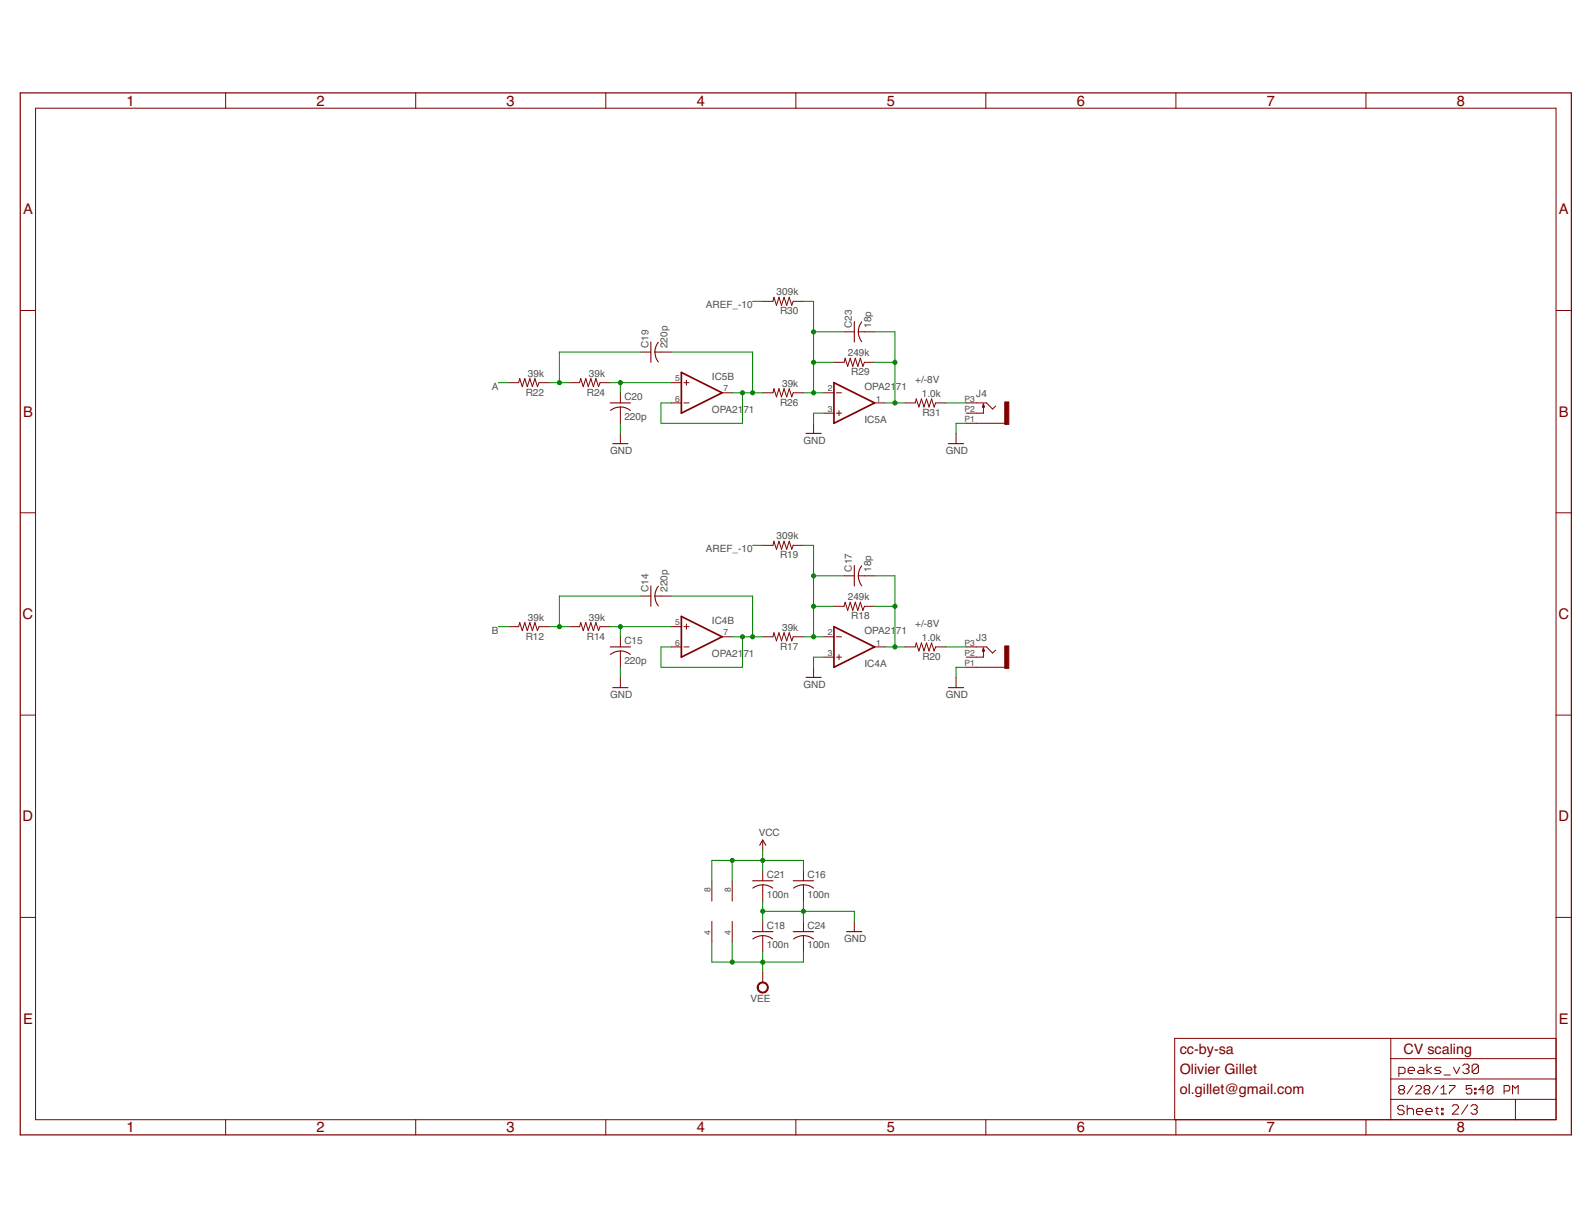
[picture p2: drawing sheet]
<svg xmlns="http://www.w3.org/2000/svg" width="279mm" height="216mm" viewBox="0 0 279 216" stroke-linecap="round" stroke-linejoin="round" font-family="sans-serif">
<path d="M119.7 65.4l7.1 3.6-7.1 3.6zM146.5 67.2l7.1 3.6-7.1 3.6zM119.7 108.3l7.1 3.6-7.1 3.5zM146.5 110.1l7.1 3.5-7.1 3.6z" fill="none" stroke="#800000" stroke-width=".3"/>
<g fill="none" stroke="#800000" stroke-width=".18">
<path d="M6.2 19h267.1v177.7h-267.1zM39.6 16.3v2.7M73 16.3v2.7M106.4 16.3v2.7M139.8 16.3v2.7M173.1 16.3v2.7M206.5 16.3v2.7M239.9 16.3v2.7M3.6 54.5h2.6M133.9 52.9h1.8l.2-.7 .5 1.4 .4-1.4 .4 1.4 .5-1.4 .5 1.4 .4-1.4 .4 1.4 .3-.7h1.8M148.2 58.3h1.8M150.7 58.3h2.9"/>
<path d="M273.3 54.5h2.6M89.3 67.2h1.8l.2-.7 .4 1.4 .5-1.4 .4 1.4 .4-1.4 .5 1.4 .4-1.4 .5 1.4 .3-.7h1.7M100 67.2h1.8l.2-.7 .4 1.4 .5-1.4 .4 1.4 .5-1.4 .4 1.4 .4-1.4 .5 1.4 .3-.7h1.8M108.9 69v1.8M108.9 71.5v2.9M108.9 76.1v1.8M112.5 61.8h1.8M115 61.8h2.9M117.9 70.8h1.8M117.9 67.2h1.8M120.1 70.8h.9M120.1 67.2h.9"/>
<path d="M120.5 66.8v.9M126.8 69h1.8M133.9 69h1.8l.2-.7 .5 1.4 .4-1.4 .4 1.4 .5-1.4 .5 1.4 .4-1.4 .4 1.4 .3-.7h1.8M142.9 74.4v1.7M144.7 72.6h1.8M144.7 69h1.8M146.5 63.6h1.7l.2-.7 .5 1.5 .4-1.5 .5 1.5 .4-1.5 .4 1.5 .5-1.5 .4 1.5 .3-.8h1.8M146.9 72.6h.9M146.9 69h.9M147.3 72.1v.9M153.6 70.8h1.8M159 70.8h1.7l.2-.7 .5 1.4 .4-1.4 .5 1.4 .4-1.4 .5 1.4 .4-1.4 .4 1.4 .3-.7h1.8"/>
<path d="M167.9 76.1v1.8M169.7 70.8h3.5l1.1 1.1 .6-.6M169.7 74.4h6.8M172.7 71v1.6h-3M3.6 90.1h2.6M133.9 95.8h1.8l.2-.7 .5 1.4 .4-1.4 .4 1.4 .5-1.4 .5 1.4 .4-1.4 .4 1.4 .3-.7h1.8M273.3 90.1h2.6M89.3 110.1h1.8l.2-.7 .4 1.4 .5-1.4 .4 1.4 .4-1.4 .5 1.4 .4-1.4 .5 1.4 .3-.7h1.7M100 110.1h1.8l.2-.7 .4 1.4 .5-1.4 .4 1.4 .5-1.4 .4 1.4 .4-1.4 .5 1.4 .3-.7h1.8M108.9 111.9v1.7M108.9 114.4v2.8M108.9 119v1.8"/>
<path d="M112.5 104.7h1.8M115 104.7h2.9M117.9 113.6h1.8M117.9 110.1h1.8M120.1 113.6h.9M120.1 110.1h.9M120.5 109.6v.9M126.8 111.9h1.8M133.9 111.9h1.8l.2-.8 .5 1.5 .4-1.5 .4 1.5 .5-1.5 .5 1.5 .4-1.5 .4 1.5 .3-.7h1.8M142.9 117.2v1.8M144.7 115.4h1.8M144.7 111.9h1.8"/>
<path d="M146.5 106.5h1.7l.2-.7 .5 1.4 .4-1.4 .5 1.4 .4-1.4 .4 1.4 .5-1.4 .4 1.4 .3-.7h1.8M146.9 115.4h.9M146.9 111.9h.9M147.3 115v.9M148.2 101.2h1.8M150.7 101.2h2.9M153.6 113.6h1.8M159 113.6h1.7l.2-.7 .5 1.5 .4-1.5 .5 1.5 .4-1.5 .5 1.5 .4-1.5 .4 1.5 .3-.8h1.8M167.9 119v1.8M169.7 113.6h3.5l1.1 1.1 .6-.5M169.7 117.2h6.8M172.7 113.8v1.6h-3"/>
<path d="M3.6 125.6h2.6M273.3 125.6h2.6M125 154.7v3.6M128.6 154.7v3.6M133.9 147.6v1.8M133.9 152.9v1.8M133.9 155.4v2.9M141.1 152.9v1.8M141.1 155.4v2.9M3.6 161.2h2.6M125 161.9v3.5M128.6 161.9v3.5"/>
<path d="M133.9 161.9v1.8M133.9 164.4v2.8M133.9 170.8v1.8M141.1 161.9v1.8M141.1 164.4v2.8M150 161.9v1.8M273.3 161.2h2.6M39.6 196.7v2.7M73 196.7v2.7M106.4 196.7v2.7M139.8 196.7v2.7M173.1 196.7v2.7"/>
<path d="M206.5 196.7v2.7M239.9 196.7v2.7M244.2 193.1h29.1M244.2 182.4v14.3M244.2 189.5h29.1M244.2 186h29.1M245.7 188.6h.8l.2-.3v-.5l-.2-.3h-.8v1.6M245.9 191.4l-.3-.2v-.3l.3-.2h.5l.2 .2v.3l-.2 .2M245.9 191.4l-.3 .3v.2l.3 .3h.5l.2-.3v-.2l-.2-.3M245.9 191.4h.5M246.6 194.5l-.3-.3h-.6l-.2 .3v.2l.2 .3h.6l.3 .3v.2l-.3 .3h-.6l-.2-.3M247.1 195l.3-.3h.5l.3 .3v.8"/>
<path d="M247.1 194.2v1.6M247.3 188h1.1v-.2l-.3-.3h-.5l-.3 .3v.5l.3 .3h.5M248.1 190.7l-1 1.5M248.6 190.9l.3-.2h.4l.3 .2v.3l-1 1h1M248.8 195.3h1.1v-.3l-.3-.3h-.6l-.2 .3v.5l.2 .3h.6M249.2 187.5h.6l.2 .3v.8h-.8l-.3-.3 .3-.3h.8M250.3 191.4l-.2-.2v-.3l.2-.2h.5l.3 .2v.3l-.3 .2M250.3 191.4l-.2 .3v.2l.2 .3h.5l.3-.3v-.2l-.3-.3M250.3 191.4h.5M250.4 195.3h1.1v-.3l-.3-.3h-.5l-.3 .3v.5l.3 .3h.5M250.6 186.9v1.7M251.4 187.5l-.8 .5 .8 .6"/>
<path d="M252.1 194.7h.5M252.3 194.5v1l.3 .3M252.6 190.7l-1 1.5M253 187.5h-.8l-.3 .3 .3 .2h.6l.2 .3-.2 .3h-.9M253 192.2h1M253 191.2l.5-.5v1.5M253.2 194.7h.2v.3h-.2zM253.2 195.5h.2v.3h-.2zM253.6 188.8h1.1M254.5 190.7h1v.2l-1 1v.3M255 194.4l.3-.3h.5l.3 .3v.2l-1.1 1.1h1.1M255.2 187.5l.6 1.1 .5-1.1"/>
<path d="M256.9 187.2l.3-.3h.5l.3 .3v.3l-.3 .3M257.4 187.8h.3M257.7 187.8l.3 .2v.3l-.3 .3h-.5l-.3-.3M257.8 194.1l-1.1 1.6M258.3 194.4l.3-.3h.5l.3 .3v.2l-.3 .3M258.5 190.7h-1v.7l.5-.2h.2l.3 .2v.5l-.3 .3h-.5l-.2-.3M258.9 194.9h.2M259 191.9h.2v.3h-.2zM259 191.2h.2v.2h-.2zM259.1 194.9l.3 .3v.3l-.3 .2h-.5l-.3-.2M259.6 187.2v1.1l-.2 .3h-.6l-.3-.3M259.6 187.2l-.2-.3h-.6l-.3 .3v1.1"/>
<path d="M259.6 187.2l-1.1 1.1M260.7 191.4h-1l.7-.7v1.5M262.2 190.9l-.3-.2h-.5l-.2 .2v1M262.2 190.9v1l-.3 .3h-.5l-.2-.3M262.2 190.9l-1 1M264.1 191.7h.8l.2-.3v-.5l-.2-.2h-.8v1.5M265.6 192.2v-1.5l.5 .5 .5-.5v1.5M266.1 193.1v3.6M273.3 182.4h-67v14.3"/>
</g>
<g fill="none" stroke="#800000" stroke-width=".19">
<path d="M150 56.5v3.6M151.3 56.5a2.87 2.87 0 0 0 0 3.5M107.2 70.8h3.5M107.2 72.1a2.87 2.87 0 0 1 3.5 0M107.6 77.9h2.7M114.3 60.1v3.5M115 61.8a2.7 2.7 0 0 0 .6 1.8M115.6 60.1a3 3 0 0 0-.6 1.7M141.5 76.1h2.7M166.5 77.9h2.7M172.7 71l.2 .5h-.4zM150 99.4v3.5"/>
<path d="M151.3 99.4a2.87 2.87 0 0 0 0 3.5M107.2 113.6h3.5M108.9 114.3a3 3 0 0 1 1.8 .7M108.9 114.4a2.81 2.81 0 0 0-1.7 .6M114.3 102.9v3.6M115 104.7a2.7 2.7 0 0 0 .6 1.7M115.6 103a3 3 0 0 0-.6 1.7M141.5 119h2.7M172.7 113.8l.2 .6h-.4zM107.6 120.8h2.7M166.5 120.8h2.7M132.2 154.7h3.5"/>
<path d="M133.4 148.5l.5-.9 .6 .9M133.9 155.4a2.81 2.81 0 0 1 1.8 .6M133.9 155.4a2.97 2.97 0 0 0-1.7 .6M139.3 154.7h3.6M141.1 155.4a2.81 2.81 0 0 1 1.8 .6M141.1 155.4a2.97 2.97 0 0 0-1.7 .6M132.2 163.7h3.5M132.2 165a2.87 2.87 0 0 1 3.5 0M139.3 163.7h3.6M139.4 165a2.87 2.87 0 0 1 3.5 0M148.7 163.7h2.7"/>
</g>
<path d="M3.6 16.3h272.3v183.1h-272.3z" fill="none" stroke="#800000" stroke-width=".21"/>
<path d="M133.3 172.7a.98 .98 0 0 1 1.5 .3 .98 .98 0 0 1-.6 1.4 .98 .98 0 0 1-1.2-.9h.1a.81 .81 0 0 1 1.2-.8 .81 .81 0 0 1 .2 1.3 .81 .81 0 0 1-1.3-.3l-.1-.2h-.1v-.3z" fill-rule="evenodd" fill="#800000" stroke="#800000" stroke-width=".18"/>
<g fill="#800000" stroke="#800000" stroke-width=".18">
<path d="M176.4 70.6h.8v3.9h-.8z"/>
<path d="M176.4 113.5h.8v3.9h-.8z"/>
</g>
<g fill="none" stroke="#008000" stroke-width=".18">
<path d="M132.2 52.9h1.7M141.1 52.9h1.8v16.1M142.9 58.3h5.3M153.6 58.3h3.6v12.5M87.5 67.2h1.8M96.4 67.2h3.6M107.2 67.2h10.7M108.9 67.2v1.8M108.9 74.4v1.7M112.5 61.8h-14.3v5.4M117.9 61.8h14.3v7.2M128.6 69h5.3"/>
<path d="M130.4 69v5.4h-14.3v-3.6h1.8M141.1 69h3.6M142.9 63.6h3.6M144.7 72.6h-1.8v1.8M153.6 63.6h3.6M155.4 70.8h3.6M166.1 70.8h3.6M169.7 74.4h-1.8v1.7M132.2 95.8h1.7M141.1 95.8h1.8v16.1M87.5 110.1h1.8M96.4 110.1h3.6"/>
<path d="M107.2 110.1h10.7M108.9 110.1v1.8M108.9 117.2v1.8M112.5 104.7h-14.3v5.4M117.9 104.7h14.3v7.2M128.6 111.9h5.3M130.4 111.9v5.3h-14.3v-3.6h1.8M141.1 111.9h3.6M142.9 106.5h3.6M142.9 101.2h5.3M144.7 115.4h-1.8v1.8M153.6 106.5h3.6"/>
<path d="M153.6 101.2h3.6v12.4M155.4 113.6h3.6M166.1 113.6h3.6M169.7 117.2h-1.8v1.8M128.6 151.2v3.5M133.9 149.4v3.5M133.9 158.3v3.6M141.1 152.9v-1.7h-16.1v3.5M141.1 158.3v3.6M125 165.4v3.6h16.1v-1.8M128.6 165.4v3.6M133.9 167.2v3.6"/>
<path d="M133.9 160.1h16.1v1.8"/>
</g>
<g fill="#008000" stroke="#008000" stroke-width=".18">
<circle cx="141.1" cy="160.1" r=".36"/>
<circle cx="133.9" cy="160.1" r=".36"/>
<circle cx="130.4" cy="111.9" r=".36"/>
<circle cx="132.2" cy="111.9" r=".36"/>
<circle cx="108.9" cy="110.1" r=".36"/>
<circle cx="98.2" cy="110.1" r=".36"/>
<circle cx="157.2" cy="113.6" r=".36"/>
<circle cx="157.2" cy="106.5" r=".36"/>
<circle cx="142.9" cy="111.9" r=".36"/>
<circle cx="142.9" cy="106.5" r=".36"/>
<circle cx="142.9" cy="101.2" r=".36"/>
<circle cx="130.4" cy="69" r=".36"/>
<circle cx="132.2" cy="69" r=".36"/>
<circle cx="108.9" cy="67.2" r=".36"/>
<circle cx="98.2" cy="67.2" r=".36"/>
<circle cx="157.2" cy="70.8" r=".36"/>
<circle cx="157.2" cy="63.6" r=".36"/>
<circle cx="142.9" cy="69" r=".36"/>
<circle cx="142.9" cy="63.6" r=".36"/>
<circle cx="142.9" cy="58.3" r=".36"/>
<circle cx="133.9" cy="151.2" r=".36"/>
<circle cx="128.6" cy="151.2" r=".36"/>
<circle cx="133.9" cy="169" r=".36"/>
<circle cx="128.6" cy="169" r=".36"/>
</g>
<g font-size="2.6" fill="#800000">
<text x="22.2" y="18.6">1</text>
<text x="55.6" y="18.6">2</text>
<text x="89" y="18.6">3</text>
<text x="122.3" y="18.6">4</text>
<text x="155.7" y="18.6">5</text>
<text x="189.1" y="18.6">6</text>
<text x="222.5" y="18.6">7</text>
<text x="255.9" y="18.6">8</text>
<text x="4.1" y="37.7">A</text>
<text x="273.8" y="37.7">A</text>
<text x="4.1" y="73.2">B</text>
<text x="273.8" y="73.2">B</text>
<text x="4" y="108.8">C</text>
<text x="273.7" y="108.8">C</text>
<text x="4" y="144.3">D</text>
<text x="273.7" y="144.3">D</text>
<text x="4.1" y="179.8">E</text>
<text x="273.8" y="179.8">E</text>
<text x="22.2" y="198.9">1</text>
<text x="55.6" y="198.9">2</text>
<text x="89" y="198.9">3</text>
<text x="122.3" y="198.9">4</text>
<text x="155.7" y="198.9">5</text>
<text x="189.1" y="198.9">6</text>
<text x="222.5" y="198.9">7</text>
<text x="255.9" y="198.9">8</text>
</g>
<g font-size="2.5" fill="#800000">
<text x="207.2" y="185.1">cc-by-sa</text>
<text x="246.5" y="185.1">CV scaling</text>
<text x="207.2" y="188.7">Olivier Gillet</text>
<text x="207.2" y="192.2">ol.gillet@gmail.com</text>
</g>
<g font-size="1.8" fill="#505050">
<text x="136.4" y="51.9">309k</text>
<text x="124" y="54.2">AREF_-10</text>
<text x="137" y="55.2">R30</text>
<text x="149.6" y="57.6" transform="rotate(-90 149.6 57.6)">C23</text>
<text x="153" y="57.6" transform="rotate(-90 153 57.6)">18p</text>
<text x="113.9" y="61.1" transform="rotate(-90 113.9 61.1)">C19</text>
<text x="117.2" y="61.1" transform="rotate(-90 117.2 61.1)">220p</text>
<text x="148.9" y="62.6">249k</text>
<text x="149.5" y="65.9">R29</text>
<text x="86.3" y="68.5">A</text>
<text x="92.3" y="69.5">R22</text>
<text x="92.7" y="66.1">39k</text>
<text x="103" y="69.5">R24</text>
<text x="103.4" y="66.1">39k</text>
<text x="109.7" y="70.3">C20</text>
<text x="125" y="66.8">IC5B</text>
<text x="137" y="71.3">R26</text>
<text x="137.4" y="67.9">39k</text>
<text x="151.8" y="68.5">OPA21</text>
<text x="157.3" y="68.5">71</text>
<text x="160.7" y="67.2">+/-8V</text>
<text x="161.9" y="69.7">1.0k</text>
<text x="171.5" y="69.7">J4</text>
<text x="109.7" y="73.7">220p</text>
<text x="125" y="72.6">OPA21</text>
<text x="130.6" y="72.6">71</text>
<text x="141.1" y="77.9">GND</text>
<text x="151.8" y="74.3">IC5A</text>
<text x="162" y="73.1">R31</text>
<text x="107.2" y="79.7">GND</text>
<text x="166.1" y="79.7">GND</text>
<text x="136.4" y="94.7">309k</text>
<text x="124" y="97">AREF_-10</text>
<text x="137" y="98.1">R19</text>
<text x="149.6" y="100.4" transform="rotate(-90 149.6 100.4)">C17</text>
<text x="153" y="100.4" transform="rotate(-90 153 100.4)">18p</text>
<text x="113.9" y="104" transform="rotate(-90 113.9 104)">C14</text>
<text x="117.2" y="104" transform="rotate(-90 117.2 104)">220p</text>
<text x="148.9" y="105.4">249k</text>
<text x="86.3" y="111.3">B</text>
<text x="92.3" y="112.4">R12</text>
<text x="92.7" y="109">39k</text>
<text x="103" y="112.4">R14</text>
<text x="103.4" y="109">39k</text>
<text x="109.7" y="113.2">C15</text>
<text x="125" y="109.6">IC4B</text>
<text x="137.4" y="110.8">39k</text>
<text x="149.5" y="108.8">R18</text>
<text x="151.8" y="111.3">OPA21</text>
<text x="157.3" y="111.3">71</text>
<text x="160.7" y="110.1">+/-8V</text>
<text x="161.9" y="112.6">1.0k</text>
<text x="171.5" y="112.6">J3</text>
<text x="109.7" y="116.6">220p</text>
<text x="125" y="115.4">OPA21</text>
<text x="130.6" y="115.4">71</text>
<text x="137" y="114.2">R17</text>
<text x="151.8" y="117.1">IC4A</text>
<text x="162" y="116">R20</text>
<text x="107.2" y="122.6">GND</text>
<text x="141.1" y="120.8">GND</text>
<text x="166.1" y="122.6">GND</text>
<text x="133.2" y="146.9">VCC</text>
<text x="134.7" y="154.3">C21</text>
<text x="141.8" y="154.3">C16</text>
<text x="134.7" y="157.7">100n</text>
<text x="141.8" y="157.7">100n</text>
<text x="134.7" y="166.6">100n</text>
<text x="134.7" y="163.2">C18</text>
<text x="141.8" y="166.6">100n</text>
<text x="141.8" y="163.2">C24</text>
<text x="148.2" y="165.4">GND</text>
<text x="131.8" y="176.1">VEE</text>
</g>
<g font-size="1.5" fill="#505050">
<text x="118.6" y="70.5">6</text>
<text x="118.6" y="67">5</text>
<text x="127.1" y="68.8">7</text>
<text x="145.4" y="68.8">2</text>
<text x="153.8" y="70.5">1</text>
<text x="169.4" y="70.5">P3</text>
<text x="145.4" y="72.3">3</text>
<text x="169.4" y="74.1">P1</text>
<text x="169.4" y="72.3">P2</text>
<text x="118.6" y="113.4">6</text>
<text x="118.6" y="109.8">5</text>
<text x="127.1" y="111.6">7</text>
<text x="145.4" y="111.6">2</text>
<text x="153.8" y="113.4">1</text>
<text x="169.4" y="113.4">P3</text>
<text x="145.4" y="115.2">3</text>
<text x="169.4" y="117">P1</text>
<text x="169.4" y="115.2">P2</text>
<text x="124.8" y="156.7" transform="rotate(-90 124.8 156.7)">8</text>
<text x="128.3" y="156.7" transform="rotate(-90 128.3 156.7)">8</text>
<text x="124.8" y="164.3" transform="rotate(-90 124.8 164.3)">4</text>
<text x="128.3" y="164.3" transform="rotate(-90 128.3 164.3)">4</text>
</g>
</svg>
